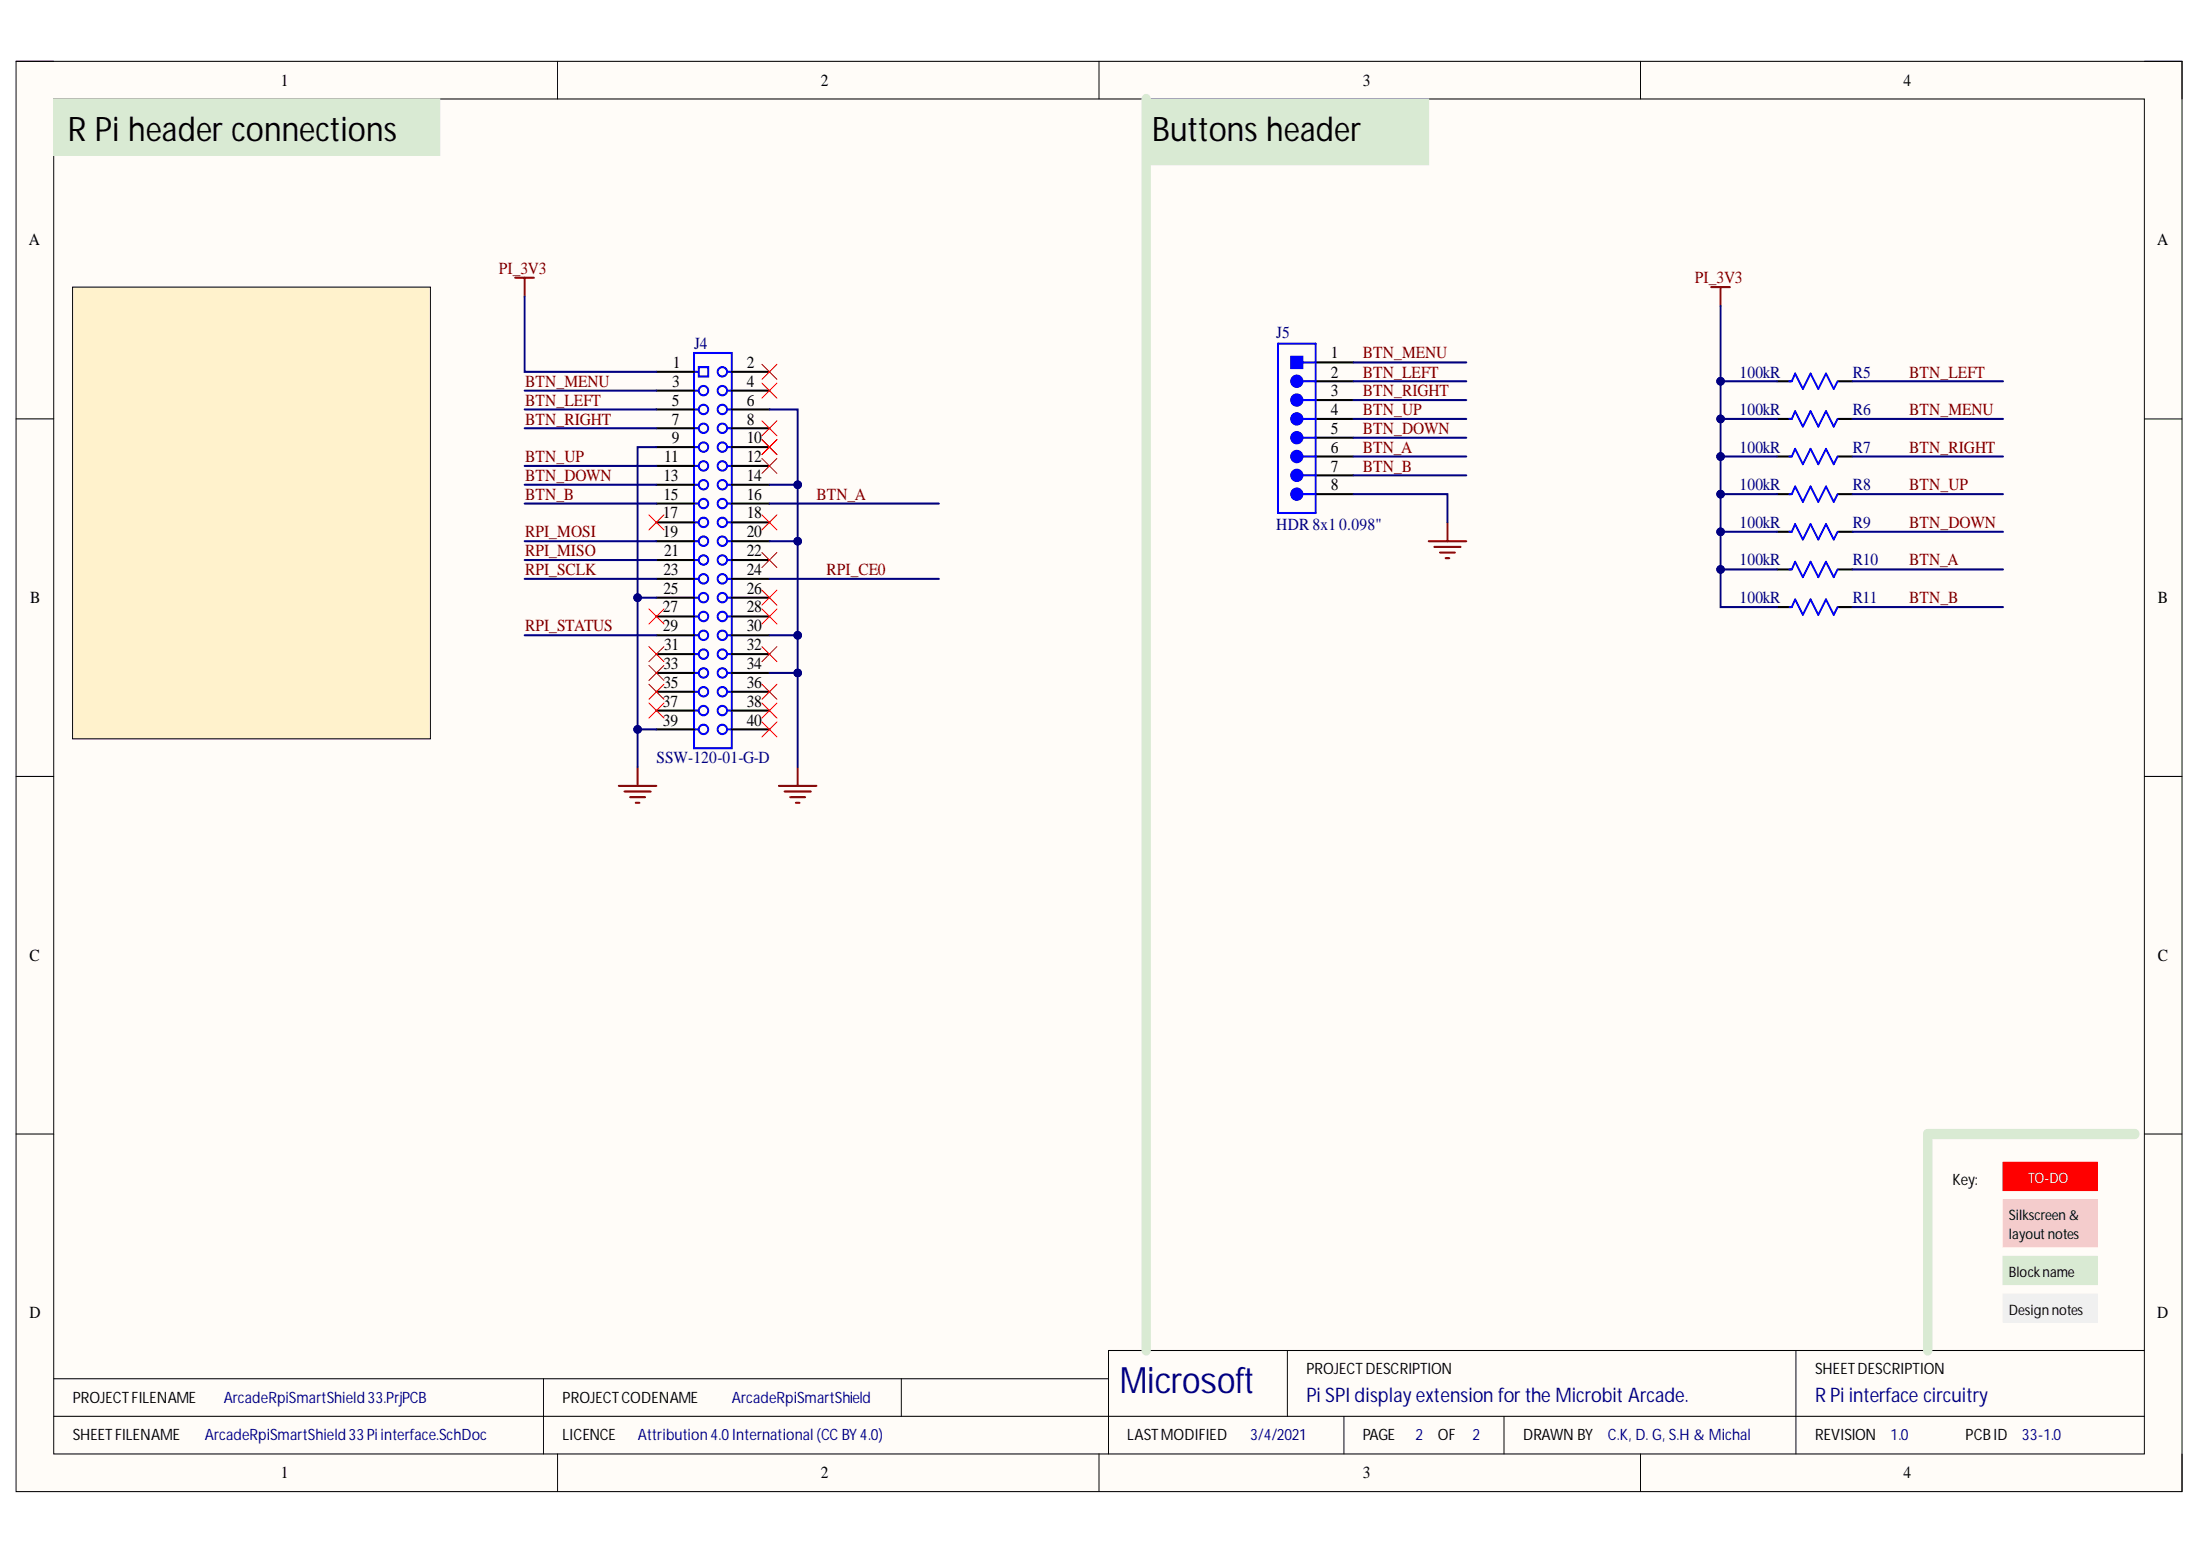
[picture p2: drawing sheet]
<svg xmlns="http://www.w3.org/2000/svg" width="297mm" height="210mm" viewBox="0 0 297 210" stroke-linecap="round" stroke-linejoin="round" font-family="sans-serif">
<path d="M2.2 8.3h292.4v193h-292.4z" fill-rule="evenodd" fill="#fffcf8"/>
<path d="M2.2 8.3h292.4v193h-292.4z" fill="none" stroke="#000" stroke-width=".14"/>
<path d="M7.3 13.4h282.2v182.9h-282.2z" fill-rule="evenodd" fill="#fffcf8"/>
<g fill="none" stroke="#000" stroke-width=".14">
<path d="M2.2 8.3h5.1M7.3 13.4h282.2v182.9h-282.2zM75.3 8.3v5.1M148.4 8.3v5.1M221.5 8.3v5.1M289.5 8.3h5.1v5.1M2.2 56.5h5.1M289.5 56.5h5.1M2.2 104.8h5.1M289.5 104.8h5.1M2.2 153.1h5.1M289.5 153.1h5.1"/>
<path d="M7.3 191.2h282.2M7.3 186.1h142.4M73.4 186.1v10.2M75.3 196.3v5M121.7 186.1v5.1M148.4 196.3v5M173.8 182.3v8.9M181.5 191.2v5.1M203.1 191.2v5.1M221.5 196.3v5M242.5 182.3v14M289.5 182.3h-139.8v14"/>
<path d="M294.6 196.3v5"/>
</g>
<path d="M270.4 156.9h12.8v3.8h-12.8z" fill-rule="evenodd" fill="#f00"/>
<path d="M270.4 156.9h12.8v3.8h-12.8z" fill="none" stroke="#f00" stroke-width=".14"/>
<path d="M270.4 169.6h12.8v3.8h-12.8z" fill-rule="evenodd" fill="#d9ead3"/>
<path d="M270.4 169.6h12.8v3.8h-12.8z" fill="none" stroke="#d9ead3" stroke-width=".14"/>
<path d="M270.4 174.7h12.8v3.8h-12.8z" fill-rule="evenodd" fill="#f0f0f0"/>
<path d="M270.4 174.7h12.8v3.8h-12.8z" fill="none" stroke="#f0f0f0" stroke-width=".14"/>
<path d="M270.4 162h12.8v6.3h-12.8z" fill-rule="evenodd" fill="#f4cccc"/>
<path d="M270.4 162h12.8v6.3h-12.8z" fill="none" stroke="#f4cccc" stroke-width=".14"/>
<path d="M288.2 153.1h-27.9v29.2" fill="none" stroke="#d9ead3" stroke-width="1.3"/>
<path d="M7.3 13.4h52.1v7.6h-52.1z" fill-rule="evenodd" fill="#d9ead3"/>
<path d="M7.3 13.4h52.1v7.6h-52.1z" fill="none" stroke="#d9ead3" stroke-width=".14"/>
<path d="M9.8 38.8h48.3v60.9h-48.3z" fill-rule="evenodd" fill="#fff2cc"/>
<path d="M9.8 38.8h48.3v60.9h-48.3z" fill="none" stroke="#000" stroke-width=".14"/>
<g fill="none" stroke="#00f" stroke-width=".27">
<path d="M93.7 47.6h5.1v53.4h-5.1zM93.7 50.2h.5M93.7 52.7h.5M93.7 55.3h.5M93.7 57.8h.5M94.3 49.6h1.3v1.2h-1.3zM98.3 50.2h.5M98.3 52.7h.5M98.3 55.3h.5M98.3 57.8h.5M93.7 60.4h.5M93.7 62.9h.5"/>
<path d="M93.7 65.4h.5M93.7 68h.5M93.7 70.5h.5M93.7 73.1h.5M93.7 75.6h.5M93.7 78.1h.5M98.3 60.4h.5M98.3 62.9h.5M98.3 65.4h.5M98.3 68h.5M98.3 70.5h.5M98.3 73.1h.5"/>
<path d="M98.3 75.6h.5M98.3 78.1h.5M93.7 80.7h.5M93.7 83.2h.5M93.7 85.8h.5M93.7 88.3h.5M93.7 90.8h.5M93.7 93.4h.5M93.7 95.9h.5M93.7 98.5h.5M98.3 80.7h.5M98.3 83.2h.5"/>
<path d="M98.3 85.8h.5M98.3 88.3h.5M98.3 90.8h.5M98.3 93.4h.5M98.3 95.9h.5M98.3 98.5h.5"/>
<circle cx="95" cy="57.8" r=".64"/>
<circle cx="95" cy="52.7" r=".64"/>
<circle cx="95" cy="55.3" r=".64"/>
<circle cx="97.5" cy="57.8" r=".64"/>
<circle cx="97.5" cy="52.7" r=".64"/>
<circle cx="97.5" cy="50.2" r=".64"/>
<circle cx="97.5" cy="55.3" r=".64"/>
<circle cx="95" cy="62.9" r=".64"/>
<circle cx="95" cy="60.4" r=".64"/>
<circle cx="95" cy="70.5" r=".64"/>
<circle cx="95" cy="65.4" r=".64"/>
<circle cx="95" cy="68" r=".64"/>
<circle cx="95" cy="78.1" r=".64"/>
<circle cx="95" cy="73.1" r=".64"/>
<circle cx="95" cy="75.6" r=".64"/>
<circle cx="97.5" cy="62.9" r=".64"/>
<circle cx="97.5" cy="60.4" r=".64"/>
<circle cx="97.5" cy="70.5" r=".64"/>
<circle cx="97.5" cy="65.4" r=".64"/>
<circle cx="97.5" cy="68" r=".64"/>
<circle cx="97.5" cy="78.1" r=".64"/>
<circle cx="97.5" cy="73.1" r=".64"/>
<circle cx="97.5" cy="75.6" r=".64"/>
<circle cx="95" cy="93.4" r=".64"/>
<circle cx="95" cy="95.9" r=".64"/>
<circle cx="95" cy="98.5" r=".64"/>
<circle cx="95" cy="83.2" r=".64"/>
<circle cx="95" cy="85.8" r=".64"/>
<circle cx="95" cy="90.8" r=".64"/>
<circle cx="95" cy="88.3" r=".64"/>
<circle cx="95" cy="80.7" r=".64"/>
<circle cx="97.5" cy="93.4" r=".64"/>
<circle cx="97.5" cy="95.9" r=".64"/>
<circle cx="97.5" cy="98.5" r=".64"/>
<circle cx="97.5" cy="83.2" r=".64"/>
<circle cx="97.5" cy="85.8" r=".64"/>
<circle cx="97.5" cy="90.8" r=".64"/>
<circle cx="97.5" cy="88.3" r=".64"/>
<circle cx="97.5" cy="80.7" r=".64"/>
</g>
<g fill="none" stroke="#000" stroke-width=".27">
<path d="M88.6 50.2h5.1M88.6 52.7h5.1M88.6 55.3h5.1M88.6 57.8h5.1M98.8 50.2h5.1M98.8 52.7h5.1M98.8 55.3h5.1M98.8 57.8h5.1M88.6 60.4h5.1M88.6 62.9h5.1M88.6 65.4h5.1M88.6 68h5.1"/>
<path d="M88.6 70.5h5.1M88.6 73.1h5.1M88.6 75.6h5.1M88.6 78.1h5.1M98.8 60.4h5.1M98.8 62.9h5.1M98.8 65.4h5.1M98.8 68h5.1M98.8 70.5h5.1M98.8 73.1h5.1M98.8 75.6h5.1M98.8 78.1h5.1"/>
<path d="M88.6 80.7h5.1M88.6 83.2h5.1M88.6 85.8h5.1M88.6 88.3h5.1M88.6 90.8h5.1M88.6 93.4h5.1M88.6 95.9h5.1M88.6 98.5h5.1M98.8 80.7h5.1M98.8 83.2h5.1M98.8 85.8h5.1M98.8 88.3h5.1"/>
<path d="M98.8 90.8h5.1M98.8 93.4h5.1M98.8 95.9h5.1M98.8 98.5h5.1"/>
</g>
<g fill="none" stroke="#f00" stroke-width=".14">
<path d="M102.9 59.3l2 2.1M102.9 56.8l2 2M104.9 59.3l-2 2.1M104.9 56.8l-2 2M87.6 69.5l2 2M89.6 69.5l-2 2M102.9 79.7l2 2M104.9 79.7l-2 2M87.6 82.2l2 2M87.6 92.4l2 2M87.6 89.8l2 2.1M87.6 87.3l2 2"/>
<path d="M89.6 92.4l-2 2M89.6 89.8l-2 2.1M89.6 87.3l-2 2M89.6 82.2l-2 2M102.9 82.2l2 2M102.9 87.3l2 2M102.9 92.4l2 2M102.9 94.9l2 2M102.9 97.4l2 2.1M104.9 82.2l-2 2M104.9 87.3l-2 2M104.9 92.4l-2 2"/>
<path d="M104.9 94.9l-2 2M104.9 97.4l-2 2.1"/>
</g>
<path d="M69.6 37.5h2.5M70.8 37.5v2.5" fill="none" stroke="#800000" stroke-width=".27"/>
<path d="M154.8 13.4h38.1v8.8h-38.1z" fill-rule="evenodd" fill="#d9ead3"/>
<path d="M154.8 13.4h38.1v8.8h-38.1z" fill="none" stroke="#d9ead3" stroke-width=".14"/>
<path d="M231 38.8h2.6M232.3 38.8v2.5M83.5 106.1h5.1M84.3 106.8h3.6M85.1 107.6h2M85.8 108.4h.5M86.1 103.5v2.6M105.2 106.1h5M105.9 106.8h3.6M106.7 107.6h2M107.4 108.4h.6M107.7 103.5v2.6" fill="none" stroke="#800000" stroke-width=".27"/>
<g fill="none" stroke="#000" stroke-width=".27">
<path d="M239.9 51.5h1.8M239.9 56.5h1.8M248.2 51.5h1.9M248.2 56.5h1.9M239.9 61.6h1.8M239.9 66.7h1.8M239.9 71.8h1.8M239.9 76.9h1.8M248.2 61.6h1.9M248.2 66.7h1.9M248.2 71.8h1.9M248.2 76.9h1.9"/>
<path d="M239.9 81.9h1.8M248.2 81.9h1.9"/>
</g>
<path d="M175.9 51.5h1.7M241.6 51.5h.3l.5-1.1 1 2.1 1.1-2.1 1 2.1 1-2.1 1.1 2.1 .5-1M241.6 56.5h.3l.5-1 1 2.1 1.1-2.1 1 2.1 1-2.1 1.1 2.1 .5-1.1M241.6 61.6h.3l.5-1 1 2.1 1.1-2.1 1 2.1 1-2.1 1.1 2.1 .5-1.1M241.6 66.7h.3l.5-1 1 2 1.1-2 1 2 1-2 1.1 2 .5-1M241.6 71.8h.3l.5-1.1 1 2.1 1.1-2.1 1 2.1 1-2.1 1.1 2.1 .5-1M241.6 76.9h.3l.5-1.1 1 2.1 1.1-2.1 1 2.1 1-2.1 1.1 2.1 .5-1M241.6 81.9h.3l.5-1 1 2.1 1.1-2.1 1 2.1 1-2.1 1.1 2.1 .5-1.1" fill="none" stroke="#00f" stroke-width=".27"/>
<path d="M154.8 13.4v168.9" fill="none" stroke="#d9ead3" stroke-width="1.3"/>
<circle cx="175.1" cy="51.5" r=".76" fill="#00f"/>
<g fill="none" stroke="#00f" stroke-width=".27">
<path d="M175.9 48.9h1.7"/>
<circle cx="175.1" cy="51.5" r=".76"/>
</g>
<path d="M177.6 48.9h5.1M177.6 51.5h5.1" fill="none" stroke="#000" stroke-width=".27"/>
<path d="M174.3 48.2h1.6v1.5h-1.6z" fill-rule="evenodd" fill="#00f"/>
<path d="M174.3 48.2h1.6v1.5h-1.6zM175.9 54h1.7" fill="none" stroke="#00f" stroke-width=".27"/>
<path d="M177.6 54h5.1M177.6 56.5h5.1M177.6 59.1h5.1M177.6 61.6h5.1M177.6 64.2h5.1" fill="none" stroke="#000" stroke-width=".27"/>
<circle cx="175.1" cy="54" r=".76" fill="#00f"/>
<g fill="none" stroke="#00f" stroke-width=".27">
<path d="M175.9 56.5h1.7"/>
<circle cx="175.1" cy="54" r=".76"/>
</g>
<circle cx="175.1" cy="56.5" r=".76" fill="#00f"/>
<g fill="none" stroke="#00f" stroke-width=".27">
<path d="M175.9 59.1h1.7"/>
<circle cx="175.1" cy="56.5" r=".76"/>
</g>
<circle cx="175.1" cy="59.1" r=".76" fill="#00f"/>
<g fill="none" stroke="#00f" stroke-width=".27">
<path d="M175.9 61.6h1.7"/>
<circle cx="175.1" cy="59.1" r=".76"/>
</g>
<circle cx="175.1" cy="61.6" r=".76" fill="#00f"/>
<g fill="none" stroke="#00f" stroke-width=".27">
<path d="M175.9 64.2h1.7"/>
<circle cx="175.1" cy="61.6" r=".76"/>
</g>
<circle cx="175.1" cy="64.2" r=".76" fill="#00f"/>
<g fill="none" stroke="#00f" stroke-width=".27">
<path d="M172.5 69.2v-22.8h5.1v22.8h-5.1M175.9 66.7h1.7"/>
<circle cx="175.1" cy="64.2" r=".76"/>
</g>
<path d="M177.6 66.7h5.1" fill="none" stroke="#000" stroke-width=".27"/>
<circle cx="175.1" cy="66.7" r=".76" fill="#00f"/>
<circle cx="175.1" cy="66.7" r=".76" fill="none" stroke="#00f" stroke-width=".27"/>
<path d="M192.9 73.1h5.1M193.7 73.8h3.5M194.4 74.6h2M195.2 75.3h.5M195.4 70.5v2.6" fill="none" stroke="#800000" stroke-width=".27"/>
<path d="M102.9 51.7l2 2M102.9 49.2l2 2M104.9 51.7l-2 2M104.9 49.2l-2 2" fill="none" stroke="#f00" stroke-width=".14"/>
<path d="M70.8 57.8h17.8M70.8 55.3h17.8M70.8 52.7h17.8M70.8 78.1h17.8M70.8 75.6h17.8M70.8 73.1h17.8M86.1 98.5h2.5" fill="none" stroke="#000080" stroke-width=".27"/>
<circle cx="86.1" cy="98.5" r=".51" fill="#000080"/>
<circle cx="86.1" cy="98.5" r=".51" fill="none" stroke="#000080" stroke-width=".14"/>
<path d="M86.1 80.7h2.5" fill="none" stroke="#000080" stroke-width=".27"/>
<circle cx="86.1" cy="80.7" r=".51" fill="#000080"/>
<circle cx="86.1" cy="80.7" r=".51" fill="none" stroke="#000080" stroke-width=".14"/>
<path d="M88.6 60.4h-2.5v43.1" fill="none" stroke="#000080" stroke-width=".27"/>
<circle cx="86.1" cy="98.5" r=".51" fill="#000080"/>
<circle cx="86.1" cy="98.5" r=".51" fill="none" stroke="#000080" stroke-width=".14"/>
<circle cx="86.1" cy="80.7" r=".51" fill="#000080"/>
<circle cx="86.1" cy="80.7" r=".51" fill="none" stroke="#000080" stroke-width=".14"/>
<path d="M103.9 90.8h3.8" fill="none" stroke="#000080" stroke-width=".27"/>
<circle cx="107.7" cy="90.8" r=".51" fill="#000080"/>
<circle cx="107.7" cy="90.8" r=".51" fill="none" stroke="#000080" stroke-width=".14"/>
<path d="M103.9 85.8h3.8" fill="none" stroke="#000080" stroke-width=".27"/>
<circle cx="107.7" cy="85.8" r=".51" fill="#000080"/>
<circle cx="107.7" cy="85.8" r=".51" fill="none" stroke="#000080" stroke-width=".14"/>
<path d="M103.9 73.1h3.8" fill="none" stroke="#000080" stroke-width=".27"/>
<circle cx="107.7" cy="73.1" r=".51" fill="#000080"/>
<circle cx="107.7" cy="73.1" r=".51" fill="none" stroke="#000080" stroke-width=".14"/>
<path d="M103.9 65.4h3.8" fill="none" stroke="#000080" stroke-width=".27"/>
<circle cx="107.7" cy="65.4" r=".51" fill="#000080"/>
<circle cx="107.7" cy="65.4" r=".51" fill="none" stroke="#000080" stroke-width=".14"/>
<path d="M182.7 48.9h15.3M182.7 51.5h15.3M182.7 54h15.3M182.7 56.5h15.3M182.7 59.1h15.3M232.3 41.3v40.6h7.6M103.9 78.1h22.9M182.7 61.6h15.3" fill="none" stroke="#000080" stroke-width=".27"/>
<circle cx="232.3" cy="51.5" r=".51" fill="#000080"/>
<circle cx="232.3" cy="51.5" r=".51" fill="none" stroke="#000080" stroke-width=".14"/>
<circle cx="232.3" cy="56.5" r=".51" fill="#000080"/>
<circle cx="232.3" cy="56.5" r=".51" fill="none" stroke="#000080" stroke-width=".14"/>
<circle cx="232.3" cy="61.6" r=".51" fill="#000080"/>
<circle cx="232.3" cy="61.6" r=".51" fill="none" stroke="#000080" stroke-width=".14"/>
<circle cx="232.3" cy="66.7" r=".51" fill="#000080"/>
<circle cx="232.3" cy="66.7" r=".51" fill="none" stroke="#000080" stroke-width=".14"/>
<circle cx="232.3" cy="71.8" r=".51" fill="#000080"/>
<circle cx="232.3" cy="71.8" r=".51" fill="none" stroke="#000080" stroke-width=".14"/>
<circle cx="232.3" cy="76.9" r=".51" fill="#000080"/>
<circle cx="232.3" cy="76.9" r=".51" fill="none" stroke="#000080" stroke-width=".14"/>
<path d="M232.3 76.9h7.6" fill="none" stroke="#000080" stroke-width=".27"/>
<circle cx="232.3" cy="76.9" r=".51" fill="#000080"/>
<circle cx="232.3" cy="76.9" r=".51" fill="none" stroke="#000080" stroke-width=".14"/>
<path d="M232.3 71.8h7.6" fill="none" stroke="#000080" stroke-width=".27"/>
<circle cx="232.3" cy="71.8" r=".51" fill="#000080"/>
<circle cx="232.3" cy="71.8" r=".51" fill="none" stroke="#000080" stroke-width=".14"/>
<path d="M232.3 66.7h7.6" fill="none" stroke="#000080" stroke-width=".27"/>
<circle cx="232.3" cy="66.7" r=".51" fill="#000080"/>
<circle cx="232.3" cy="66.7" r=".51" fill="none" stroke="#000080" stroke-width=".14"/>
<path d="M232.3 61.6h7.6" fill="none" stroke="#000080" stroke-width=".27"/>
<circle cx="232.3" cy="61.6" r=".51" fill="#000080"/>
<circle cx="232.3" cy="61.6" r=".51" fill="none" stroke="#000080" stroke-width=".14"/>
<path d="M232.3 56.5h7.6" fill="none" stroke="#000080" stroke-width=".27"/>
<circle cx="232.3" cy="56.5" r=".51" fill="#000080"/>
<circle cx="232.3" cy="56.5" r=".51" fill="none" stroke="#000080" stroke-width=".14"/>
<path d="M232.3 51.5h7.6" fill="none" stroke="#000080" stroke-width=".27"/>
<circle cx="232.3" cy="51.5" r=".51" fill="#000080"/>
<circle cx="232.3" cy="51.5" r=".51" fill="none" stroke="#000080" stroke-width=".14"/>
<path d="M103.9 55.3h3.8v48.2M250.1 51.5h20.3M250.1 56.5h20.3M250.1 61.6h20.3M250.1 66.7h20.3M250.1 71.8h20.3M250.1 76.9h20.3M250.1 81.9h20.3" fill="none" stroke="#000080" stroke-width=".27"/>
<circle cx="107.7" cy="90.8" r=".51" fill="#000080"/>
<circle cx="107.7" cy="90.8" r=".51" fill="none" stroke="#000080" stroke-width=".14"/>
<circle cx="107.7" cy="85.8" r=".51" fill="#000080"/>
<circle cx="107.7" cy="85.8" r=".51" fill="none" stroke="#000080" stroke-width=".14"/>
<circle cx="107.7" cy="73.1" r=".51" fill="#000080"/>
<circle cx="107.7" cy="73.1" r=".51" fill="none" stroke="#000080" stroke-width=".14"/>
<circle cx="107.7" cy="65.4" r=".51" fill="#000080"/>
<circle cx="107.7" cy="65.4" r=".51" fill="none" stroke="#000080" stroke-width=".14"/>
<path d="M70.8 40v10.2h17.8M70.8 62.9h17.8M70.8 65.4h17.8M70.8 68h17.8M103.9 68h22.9M182.7 66.7h12.7v3.8M182.7 64.2h15.3M70.8 85.8h17.8" fill="none" stroke="#000080" stroke-width=".27"/>
<path d="M102.9 69.5l2 2M102.9 74.6l2 2M102.9 61.9l2 2M104.9 69.5l-2 2M104.9 74.6l-2 2M104.9 61.9l-2 2M87.6 94.9l2 2M89.6 94.9l-2 2" fill="none" stroke="#f00" stroke-width=".14"/>
<text font-size="4.9" fill="#000080" x="151.2" y="188.1">Microsoft</text>
<g font-size="4.6">
<text x="9.1" y="19">R Pi header connections</text>
<text x="155.6" y="19">Buttons header</text>
</g>
<g font-size="2.7" fill="#000080">
<text x="176.4" y="189.2">Pi SPI displayextension forthe MicrobitArcade.</text>
<text x="245.1" y="189.2">RPi interface circuitry</text>
</g>
<g font-size="2.3">
<text x="37.9" y="11.6">1</text>
<text x="110.8" y="11.6">2</text>
<text x="184" y="11.6">3</text>
<text x="257" y="11.6">4</text>
<text x="3.9" y="33.1">A</text>
<text x="291.3" y="33.1">A</text>
<text x="90.8" y="52.2">3</text>
<text x="90.9" y="49.7">1</text>
<text x="100.8" y="52.2">4</text>
<text x="100.8" y="49.7">2</text>
<text x="179.7" y="48.4">1</text>
<text x="179.7" y="51">2</text>
<text x="179.7" y="53.5">3</text>
<text x="90.7" y="54.8">5</text>
<text x="90.7" y="57.3">7</text>
<text x="90.7" y="59.8">9</text>
<text x="100.8" y="59.8">10</text>
<text x="100.8" y="57.3">8</text>
<text x="100.8" y="54.8">6</text>
<text x="179.7" y="56">4</text>
<text x="179.7" y="58.6">5</text>
<text x="89.6" y="64.9">13</text>
<text x="89.7" y="62.4">11</text>
<text x="100.8" y="64.9">14</text>
<text x="100.8" y="62.4">12</text>
<text x="179.7" y="61.1">6</text>
<text x="179.7" y="63.6">7</text>
<text x="89.5" y="70">17</text>
<text x="89.6" y="67.5">15</text>
<text x="100.8" y="70">18</text>
<text x="100.8" y="67.5">16</text>
<text x="179.7" y="66.2">8</text>
<text x="89.5" y="72.5">19</text>
<text x="89.6" y="77.6">23</text>
<text x="89.7" y="75.1">21</text>
<text x="100.8" y="72.5">20</text>
<text x="100.8" y="77.6">24</text>
<text x="100.8" y="75.1">22</text>
<text x="4.1" y="81.4">B</text>
<text x="89.5" y="82.7">27</text>
<text x="89.6" y="80.1">25</text>
<text x="100.8" y="82.7">28</text>
<text x="100.8" y="80.1">26</text>
<text x="291.4" y="81.4">B</text>
<text x="89.5" y="85.2">29</text>
<text x="89.7" y="87.7">31</text>
<text x="100.8" y="85.2">30</text>
<text x="100.8" y="87.7">32</text>
<text x="89.5" y="95.4">37</text>
<text x="89.6" y="90.3">33</text>
<text x="89.6" y="92.9">35</text>
<text x="100.8" y="95.4">38</text>
<text x="100.8" y="92.9">36</text>
<text x="100.8" y="90.3">34</text>
<text x="89.5" y="98">39</text>
<text x="100.8" y="98">40</text>
<text x="4" y="129.7">C</text>
<text x="291.4" y="129.7">C</text>
<text x="4" y="177.9">D</text>
<text x="291.3" y="177.9">D</text>
<text x="37.9" y="199.6">1</text>
<text x="110.8" y="199.6">2</text>
<text x="184" y="199.6">3</text>
<text x="257" y="199.6">4</text>
</g>
<g font-size="2.3" fill="#800000">
<text x="67.3" y="36.9">PI_3V3</text>
<text x="228.8" y="38.2">PI_3V3</text>
<text x="70.9" y="52.2">BTN_MENU</text>
<text x="184" y="51">BTN_LEFT</text>
<text x="184" y="53.5">BTN_RIGHT</text>
<text x="184" y="48.4">BTN_MENU</text>
<text x="257.8" y="51">BTN_LEFT</text>
<text x="70.9" y="54.8">BTN_LEFT</text>
<text x="70.9" y="57.3">BTN_RIGHT</text>
<text x="184" y="56">BTN_UP</text>
<text x="184" y="58.6">BTN_DOWN</text>
<text x="257.8" y="56">BTN_MENU</text>
<text x="70.9" y="62.4">BTN_UP</text>
<text x="70.9" y="64.9">BTN_DOWN</text>
<text x="184" y="61.1">BTN_A</text>
<text x="184" y="63.6">BTN_B</text>
<text x="257.8" y="61.1">BTN_RIGHT</text>
<text x="70.9" y="67.5">BTN_B</text>
<text x="110.2" y="67.5">BTN_A</text>
<text x="257.8" y="66.2">BTN_UP</text>
<text x="257.8" y="71.3">BTN_DOWN</text>
<text x="70.9" y="77.6">RPI_SCLK</text>
<text x="70.9" y="75.1">RPI_MISO</text>
<text x="70.9" y="72.5">RPI_MOSI</text>
<text x="111.6" y="77.6">RPI_CE0</text>
<text x="257.8" y="76.3">BTN_A</text>
<text x="257.8" y="81.4">BTN_B</text>
<text x="70.9" y="85.2">RPI_STATUS</text>
</g>
<g font-size="2.3" fill="#000080">
<text x="93.7" y="47.1">J4</text>
<text x="172.3" y="45.6">J5</text>
<text x="234.8" y="51">100kR</text>
<text x="250.2" y="51">R5</text>
<text x="234.8" y="56">100kR</text>
<text x="250.2" y="56">R6</text>
<text x="234.8" y="61.1">100kR</text>
<text x="250.2" y="61.1">R7</text>
<text x="172.3" y="71.5">HDR8x1</text>
<text x="180.8" y="71.5">0.098&quot;</text>
<text x="234.8" y="66.2">100kR</text>
<text x="234.8" y="71.3">100kR</text>
<text x="250.2" y="66.2">R8</text>
<text x="250.2" y="71.3">R9</text>
<text x="234.8" y="76.3">100kR</text>
<text x="250.2" y="76.3">R10</text>
<text x="234.8" y="81.4">100kR</text>
<text x="250.2" y="81.4">R11</text>
<text x="88.7" y="103">SSW-120-01-G-D</text>
</g>
<g font-size="2.1">
<text x="263.6" y="159.9">Key:</text>
<text x="176.4" y="185.5">PROJECTDESCRIPTION</text>
<text x="245.1" y="185.5">SHEETDESCRIPTION</text>
<text x="9.8" y="189.3">PROJECTFILENAME</text>
<text x="76" y="189.3">PROJECTCODENAME</text>
<text x="9.8" y="194.4">SHEETFILENAME</text>
<text x="76" y="194.4">LICENCE</text>
<text x="152.2" y="194.4">LASTMODIFIED</text>
<text x="184" y="194.4">PAGE</text>
<text x="194.2" y="194.4">OF</text>
<text x="205.7" y="194.4">DRAWN BY</text>
<text x="245.1" y="194.4">REVISION</text>
<text x="265.4" y="194.4">PCBID</text>
</g>
<g font-size="2.1" fill="#000080">
<text x="30.2" y="189.3">ArcadeRpiSmartShield33.PrjPCB</text>
<text x="98.8" y="189.3">ArcadeRpiSmartShield</text>
<text x="27.7" y="194.4">ArcadeRpiSmartShield33Pi interface.SchDoc</text>
<text x="86.1" y="194.4">Attribution 4.0International (CCBY4.0)</text>
<text x="168.8" y="194.4">3/4/2021</text>
<text x="191.1" y="194.4">2</text>
<text x="198.8" y="194.4">2</text>
<text x="217.1" y="194.4">C.K, D. G, S.H &amp; Michal</text>
<text x="255.2" y="194.4">1.0</text>
<text x="273" y="194.4">33-1.0</text>
</g>
<text font-size="1.9" fill="#fff" x="273.8" y="159.7">TO-DO</text>
<g font-size="1.9">
<text x="271.2" y="164.7">Silkscreen &amp;</text>
<text x="271.2" y="167.3">layoutnotes</text>
<text x="271.2" y="172.4">Blockname</text>
<text x="271.2" y="177.5">Designnotes</text>
</g>
</svg>
